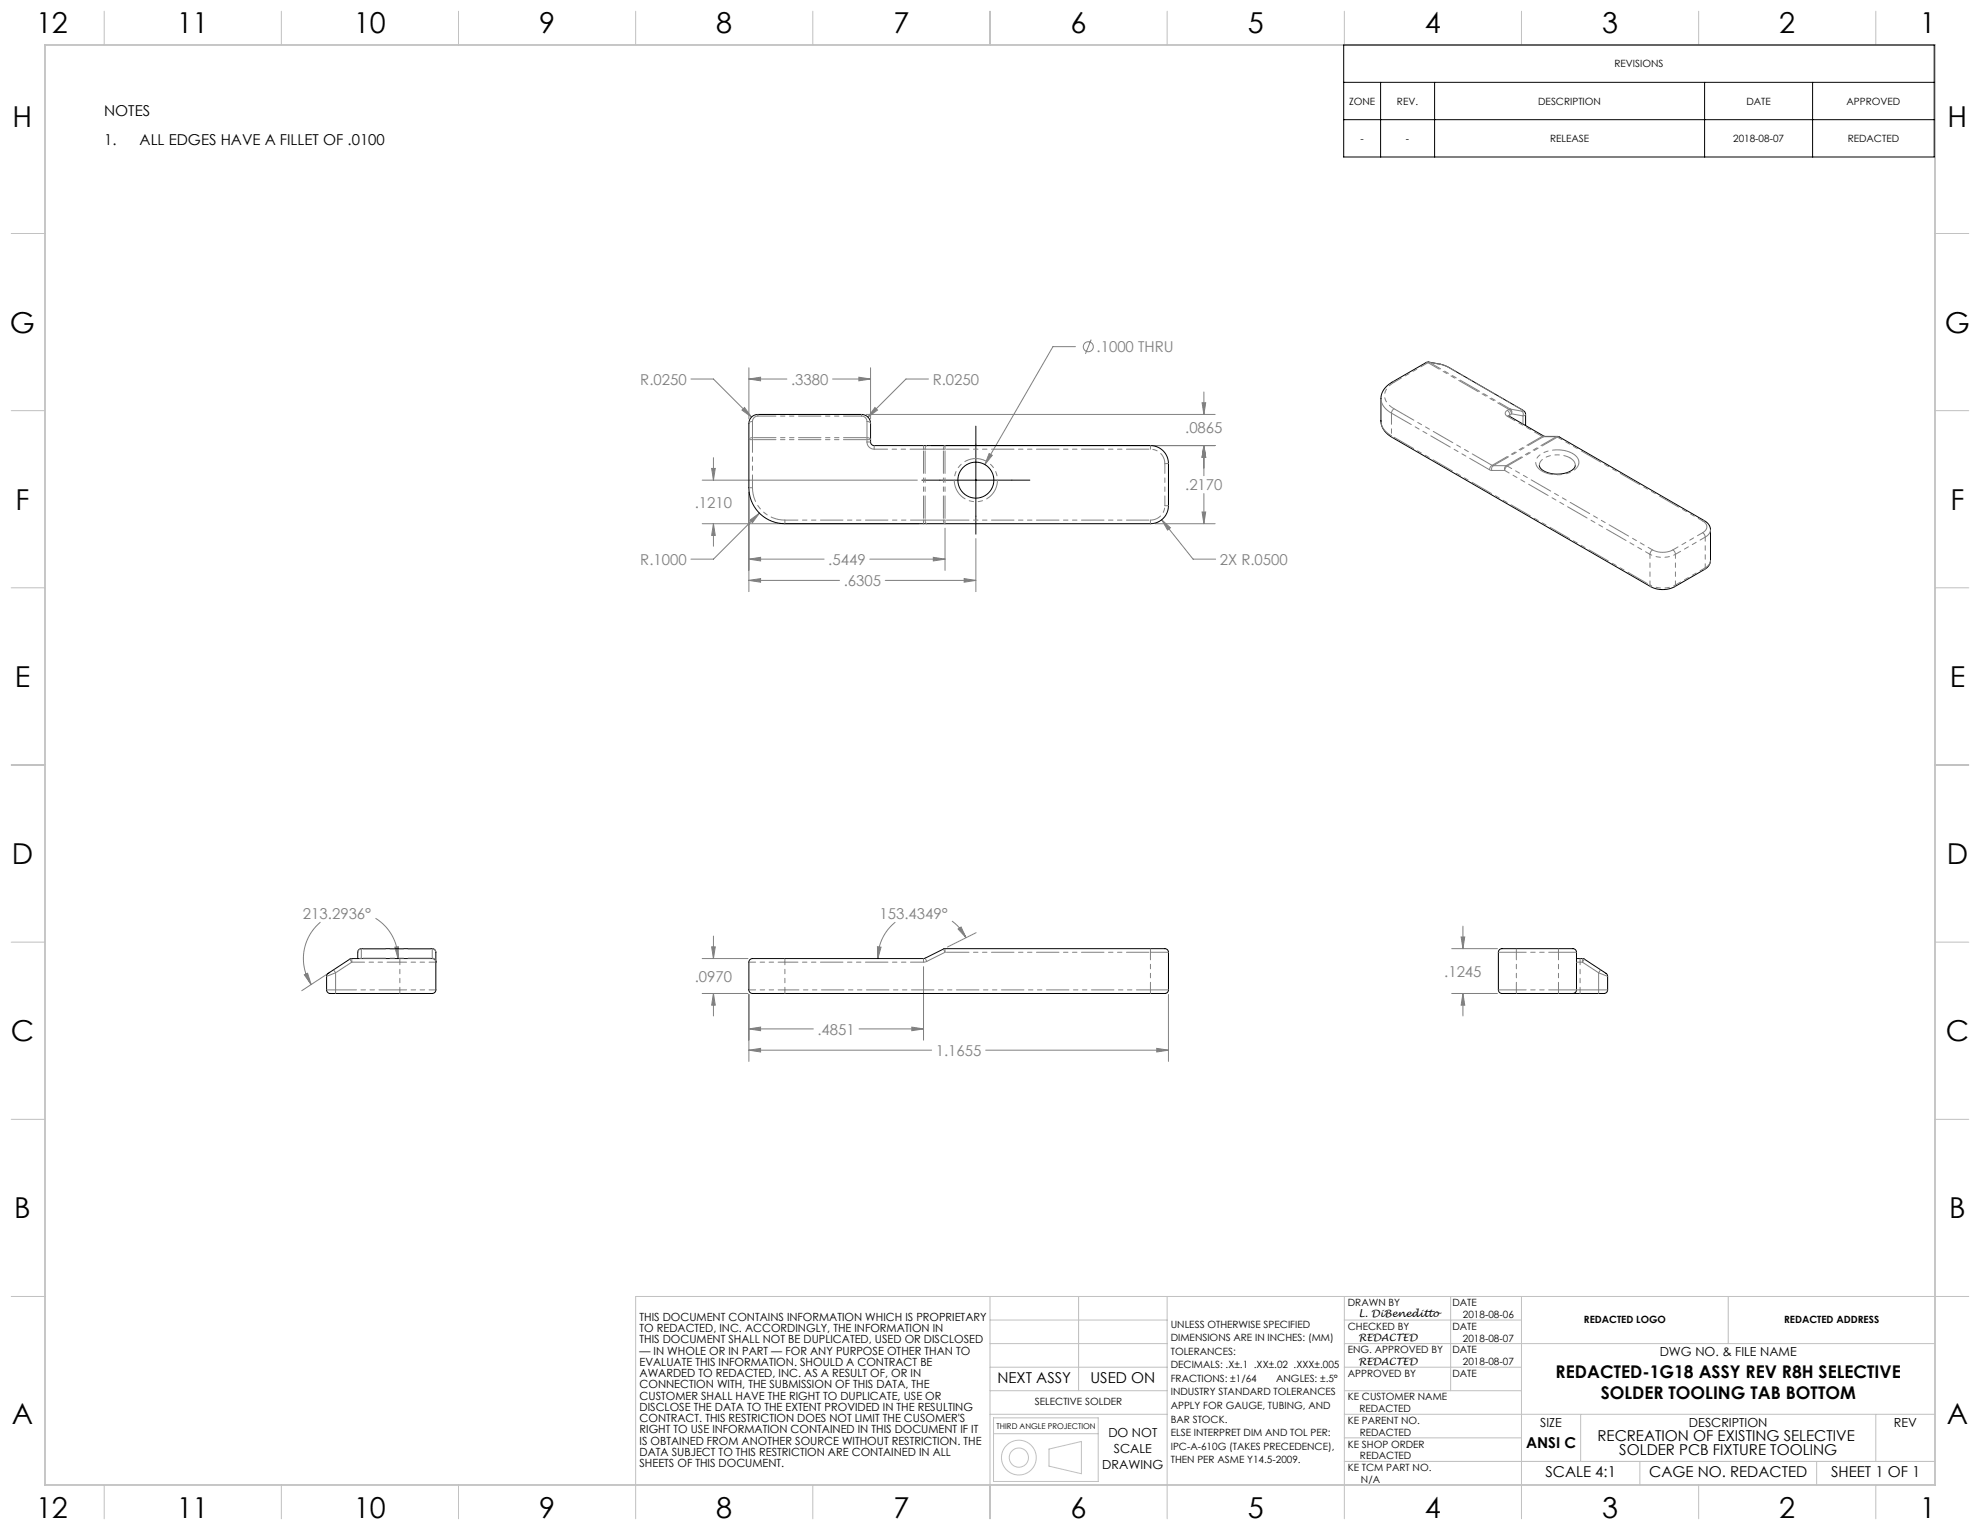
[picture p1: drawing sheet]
<svg xmlns="http://www.w3.org/2000/svg" width="559mm" height="432mm" viewBox="0 0 559 432" stroke-linecap="round" stroke-linejoin="round" font-family="sans-serif">
<g fill="none" stroke="#808080" stroke-width=".28">
<path d="M303.5 97.8h-6.3l-19.2 33.3M308 95.8l-1.7 4.1M195 107h6.4l10.7 10.7M209.4 115.7l.7-.7 2 2.7zM211.4 103.8v14.4M211.4 107h10.7M211.4 107l3.3-.5v1zM235 107h10.7M242.4 106.5l3.3 .5-3.3 .5zM244.4 117h98.5M245.7 103.8v14.4M246.9 115l.7 .7-2.7 2z"/>
<path d="M262 107h-6.3l-10.8 10.7M339.3 113.7h1l-.5 3.3zM339.8 110.6v6.4M198.2 135.5h60.7M200.8 132.2h1.1l-.5 3.3zM201.4 129.2v6.3M211.4 138.9v28.1M262.8 125.8h80.1M279.2 128l.8 .5-2 2.6zM339.8 125.8l.5 3.3h-1zM339.8 125.8v8.5M339.8 139.3v8.5"/>
<path d="M198.2 147.8h61.2M201.4 147.8l.5 3.3h-1.1zM201.4 147.8v6.4M211.4 157.8h21.2M211.4 157.8l3.3-.5v1zM211.6 146.8l2.7-2-1.9 2.7zM214.3 144.8l-12.9 13h-6.4M245.5 157.8h21.2M263.4 157.3l3.3 .5-3.3 .5zM266.7 149.1v11.9M275.4 152v15M326 147.8h16.9"/>
<path d="M327.9 146.7l2.4 2.3-.8 .6zM327.9 146.7l8.8 11.1h6.4M339.3 144.5h1l-.5 3.3zM211.4 163.8h25.5M211.4 163.8l3.3-.5v1zM249.8 163.8h25.6M272.1 163.3l3.3 .5-3.3 .5zM106 259.2a13.4 13.4 0 0 1 6.3 11.3M268.7 259.9l2.2 2.2 1.7 2.5M85.9 275.1l.9-.4 1 3.2zM90.4 260.3a13.4 13.4 0 0 0-2.6 17.6M93.1 274.4l-7.9 5.2"/>
<path d="M111.4 267.3l1-.1-.1 3.3zM198.2 270.5h12.9M200.8 267.2h1.1l-.5 3.3zM201.4 264.2v6.3M247.6 267.2l1 .1-.9 3.2zM252.7 260.3a13.1 13.1 0 0 0-5 10.2M260.6 272.8v20.8M270.4 262.2l.8-.6 1.4 3zM275.5 263.2l-8.1 4.1M409.7 267.7h12.9M412.4 264.4h1l-.5 3.3zM412.9 261.4v6.3"/>
<path d="M198.2 280.4h12.9M201.4 280.4l.5 3.3h-1.1zM201.4 280.4v6.3M211.4 280.6v19M211.4 290.4h18.1M211.4 296.4h51.5M211.4 290.4l3.3-.5v1zM211.4 296.4l3.3-.5v1zM242.4 290.4h18.2M257.3 289.9l3.3 .5-3.3 .5zM278.2 296.4h51.6M326.5 295.9l3.3 .5-3.3 .5z"/>
<path d="M329.8 280.6v19M409.7 280.4h12.9M412.9 280.4l.5 3.3h-1zM412.9 280.4v6.3"/>
<circle cx="307.1" cy="97.9" r="1.41"/>
</g>
<g fill="none" stroke="#c0c0c0" stroke-width=".28">
<path d="M29.4 3.2v9.5M79.4 3.2v9.5M129.4 3.2v9.5M179.4 3.2v9.5M229.4 3.2v9.5M279.4 3.2v9.5M329.4 3.2v9.5M379.4 3.2v9.5M429.4 3.2v9.5M479.4 3.2v9.5M529.4 3.2v9.5M3.2 65.9h9.5"/>
<path d="M546.1 65.9h9.5M3.2 115.9h9.5M546.1 115.9h9.5M3.2 165.9h9.5M546.1 165.9h9.5M3.2 215.9h9.5M546.1 215.9h9.5M3.2 265.9h9.5M546.1 265.9h9.5M3.2 315.9h9.5M546.1 315.9h9.5M3.2 365.9h9.5"/>
<path d="M279.4 365.9v62.7M279.4 379.2h50M279.4 372.5h50M304.4 365.9v26.6M329.4 365.9v62.7M379.4 365.9v62.7M379.4 379.2h166.7M379.4 372.5h50M409.4 365.9v26.6M429.4 365.9v62.7M487.7 365.9v13.3M555.6 365.9h-376.2v62.7"/>
<path d="M279.4 392.5h50M279.4 399.1h50M279.4 385.8h50M379.4 392.5h50M379.4 399.1h166.7M379.4 385.8h50M446.1 399.1v13.4M529.4 399.1v13.4M29.4 419.1v9.5M79.4 419.1v9.5M129.4 419.1v9.5M229.4 419.1v9.5"/>
<path d="M280.4 404.6h29.5M280.4 400.1h29.5v18h-29.5zM296 409l9.2-2.2v9.1l-9.2-2.1zM379.4 405.8h50M379.4 412.5h166.7M462.8 412.5v6.6M479.4 419.1v9.5M512.7 412.5v6.6M529.4 419.1v9.5"/>
<circle cx="287.5" cy="411.4" r="2.71"/>
<circle cx="287.5" cy="411.4" r="4.9"/>
</g>
<path d="M12.7 12.7h533.4v406.4h-533.4z" fill="none" stroke="#c0c0c0" stroke-width=".5"/>
<path d="M379.2 12.7h166.7v31.6h-166.7zM379.2 23.2h166.7M379.2 33.8h166.7M389.6 23.2v21.1M404.9 23.2v21.1M481.1 23.2v21.1M511.6 23.2v21.1M260.2 135.5h30.5M275.4 120.3v30.4" fill="none" stroke="#000" stroke-width=".28"/>
<path d="M270.4 262.2l.8-.6 1.4 3zM247.6 267.2l1 .1-.9 3.2zM257.3 289.9l3.3 .5-3.3 .5zM211.4 290.4l3.3-.5v1zM211.4 296.4l3.3-.5v1zM326.5 295.9l3.3 .5-3.3 .5zM200.8 267.2h1.1l-.5 3.3zM201.4 280.4l.5 3.3h-1.1zM85.9 275.1l.9-.4 1 3.2zM111.4 267.3l1-.1-.1 3.3zM412.4 264.4h1l-.5 3.3zM412.9 280.4l.5 3.3h-1zM279.2 128l-1.2 3.1 2-2.6zM211.4 107l3.3-.5v1zM242.4 106.5l3.3 .5-3.3 .5zM339.3 113.7h1l-.5 3.3zM339.8 125.8l.5 3.3h-1zM339.8 125.8l.5 3.3h-1zM339.3 144.5h1l-.5 3.3zM200.8 132.2h1.1l-.5 3.3zM201.4 147.8l.5 3.3h-1.1zM272.1 163.3l3.3 .5-3.3 .5zM211.4 163.8l3.3-.5v1zM211.6 146.8l.8 .7 1.9-2.7zM327.9 146.7l1.6 2.9 .8-.6zM210.1 115l-.7 .7 2.7 2zM246.9 115l-2 2.7 2.7-2zM263.4 157.3l3.3 .5-3.3 .5zM211.4 157.8l3.3-.5v1z" fill="#808080"/>
<g fill="none" stroke="#000" stroke-width=".28">
<path d="M212.1 117.7l.8-.5 1-.2h29.3a2.54 2.54 0 0 1 2.5 2.5v5.2a1.02 1.02 0 0 0 1 1.1h78a5.1 5.1 0 0 1 5.1 5v11.9a5.1 5.1 0 0 1-5.1 5.1h-103.2a10.2 10.2 0 0 1-10.1-10.2v-18.1l.1-1zM425.8 117.3l10.1 5.9 4.1 .1 41 23.7a3 3 0 0 1 1.7 2.5v8.7a2.96 2.96 0 0 1-1.7 2.5l-8.4 4.9a7.4 7.4 0 0 1-6.7 0l-73-42.1a5.4 5.4 0 0 1-3.2-4.7v-6.3a5.5 5.5 0 0 1 3.2-4.7l9.8-5.6 3.7 .6 2.4 .8 20.8 12.1a1.5 1.5 0 0 1 1 1.2v3.2M434.4 131.3a2.81 2.81 0 0 0 2.5 2.1 7.5 7.5 0 0 0 7.5-1.4l.2-.7M92.4 274.9l6.7-4.4h22.7a1.04 1.04 0 0 1 1.2 1v7.9a1.26 1.26 0 0 1-1.7 1h-28.1a1.02 1.02 0 0 1-1-1v-3.9zM101 270.5v-1.7a1.02 1.02 0 0 1 1-1.1h20a1.02 1.02 0 0 1 1 1.1v2.7M211.6 270.8l.8-.3h48.3l6-2.8h61.9a1.05 1.05 0 0 1 1.2 1.1v10.6a1.3 1.3 0 0 1-1.8 1h-115.5a1.04 1.04 0 0 1-1.1-1v-7.9zM423.2 268l.7-.3h19.8a1.05 1.05 0 0 1 1.2 1.1v10.6a1.3 1.3 0 0 1-1.8 1h-19a1.05 1.05 0 0 1-1.2-1v-10.6zM444.9 270.5l2.1 .1 6.4 4.3 .3 .6v3.9a1.45 1.45 0 0 1-1.9 1h-7.9"/>
<circle cx="275.4" cy="135.5" r="5.1"/>
</g>
<g fill="none" stroke="#808080" stroke-width=".28" stroke-dasharray="6.3 1.3 1.3 1.3 1.3 1.3">
<path d="M212.4 118.9v4.6M212.4 118.9a.9 .9 0 0 0-1 .6M213.9 117.4a1.52 1.52 0 0 0-1.5 1.5M213.9 117v.4M243.2 117v.4M244.7 118.9a1.52 1.52 0 0 0-1.5-1.5M245.7 119.5a.9 .9 0 0 0-1-.6M389.7 118.8a4.9 4.9 0 0 0 3 4.2M392.7 116.6a5.1 5.1 0 0 1-3-4.1M393.4 115.4l-.5 .5-.2 .7M393.4 107.9l-.5-.1M403 102.4l-.5-.1"/>
<path d="M403.4 102.3l-.4 .1M403.4 102.3l-.2-.1M406.6 102.9l-3.2-.6M406.6 102.9l-.2-.1M408.8 103.7l-2.2-.8M408.9 103.7h-.1M425.4 115.8l.5-.3M425.4 115.8a.88 .88 0 0 0-.6 .8 .88 .88 0 0 0 .6 .9M425.8 117.4l.3-.3M425.9 117.4l-.5 .1M426.1 117.1l-.2-.7-.5-.6M426.1 117.1v.4"/>
<path d="M426.3 115.5h-.4M426.3 115.5l3.2 .5M426.6 116.8l-.5 .3M426.6 116.8l-.2-.7-.5-.6M426.6 116.8a1.07 1.07 0 0 0-.3-1.3M429.5 116h.4l-.4-.4M429.6 115.7l-.1-.1M429.8 117.4l-3.2-.6M429.8 117.4a1.07 1.07 0 0 0-.3-1.4M429.8 119.7v-2.3M430.6 116.9l-.2 .3-.6 .2M212.4 123.5v.6"/>
<path d="M212.4 124.1h-1M212.4 123.5a.9 .9 0 0 0-1 .6M212.4 137.6h-1M244.7 123.5v.6M244.7 124.7v-.6M244.7 124.7a2.03 2.03 0 0 0 2 2.1M244.7 123.5v-4.6M245.7 124.1h-1M245.7 124.1a.9 .9 0 0 0-1-.6M245.7 124.7h-1M246.7 125.8v1M260.6 126.8h.5"/>
<path d="M260.6 125.8v1M261.6 125.8l-.4 .3-.1 .7M266.3 126.8l.1-.7 .3-.3M266.3 126.8h.4M266.3 126.8h-5.2M266.7 126.8v-1M324.7 126.8v-1M328.8 130.8h1M392.7 123l.2 .5M420.4 132.6l.6 .2M421 132.8a1.15 1.15 0 0 1 .4-1.4M421.1 131.3l-.5 .6-.2 .7"/>
<path d="M421.1 131.3l.3 .1M421.4 131.4h3.7M424.7 132.8l.2-.7 .5-.6M424.7 132.8h-3.7M425.1 131.4l.3 .1M425.1 131.4a1.15 1.15 0 0 0-.4 1.4M435.2 123.2l.4 .1M435.8 123.1l-.6 .1M435.9 123.2l-.3 .1M439.2 123.3l.3 .1M439.2 123.3h-3.6M439.2 123.3l.3-.1"/>
<path d="M439.5 123.4l.5-.1M444.6 131.3l-.4-1.1-1.1-1M221.5 146.8v1M260.6 146.8h.5M260.6 146.8v1M261.1 146.8h5.2M261.6 147.8l-.4-.3-.1-.7M266.3 146.8h.4M266.3 146.8l.1 .7 .3 .3M266.7 147.8v-1M324.7 147.8v-1M328.8 142.7h1"/>
<path d="M465.7 156.4l.2-.7 .5-.5M466.4 155.2a6.4 6.4 0 0 0 5.7 0M472.1 155.2l.5 .5 .2 .7M480.5 150.3a1.75 1.75 0 0 0 1.2-1.6 1.75 1.75 0 0 0-1.2-1.7M480.5 150.3l.5 .6 .3 .7M480.5 147h.5M482.7 149.5l-.3 1.1-1.1 1M465.7 165.1l.2 .5M472.8 165.1l-.2 .5M481.3 160.3l-.3 .4M481.3 160.3l1.1-1 .3-1.1M92.2 279.4h2.5"/>
<path d="M94.2 273.7l.5 .8M94.7 274.5l-2.5 1M94.7 274.5v4.9M98.7 270.7l.6 .8M99.3 271.5l-4.6 3M99.3 270.5v1M101.5 270.5l.5-.1M102 270.5v-.1M102 267.8a.97 .97 0 0 0-1 1M102 267.8v2.6M102 267.8v-.1M112.8 270.5v1"/>
<path d="M122 270.5v-.1M122 270.4v-2.6M122 267.8a.97 .97 0 0 1 1 1M122 267.8v-.1M123 271.3a.97 .97 0 0 0-1-.9M221.5 270.5v1M221.5 279.4v1M260.6 270.5v1M260.6 271.5l1-.2M261.6 271.3l-.5-.9M266.3 267.8l.4 1M266.7 268.8l-5.1 2.5"/>
<path d="M266.7 268.8v-1.1M324.7 279.4v1M324.7 268.8v-1.1M324.7 279.4h5.1M329.8 268.8h-5.1M422.9 279.4h5.1M428 267.7v1.1M428 279.4v1M428 268.8h-5.1M439.8 279.4h5.1M439.8 279.4v1M439.8 267.7v1.1"/>
<path d="M444.9 268.8h-5.1M444.9 271.5h1M444.9 279.4h1M445.9 271.5v-1M445.9 279.4h5.3M446.6 271.5l.6-.8M446.6 271.5h-.7M446.6 271.5v-1M451.2 279.4h2.5M451.2 279.4v-4.9M451.2 274.5l.5-.8M451.2 274.5l-4.6-3"/>
<path d="M453.7 275.5l-2.5-1M94.7 280.4v-1M112.8 280.4v-1M445.9 280.4v-1M451.2 280.4v-1"/>
</g>
<path d="M112.8 279.4h10.2M123 271.5h-10.2M211.4 279.4h10.1M221.5 271.5h-10.1" fill="none" stroke="#808080" stroke-width=".28" stroke-dasharray="6.3 1.3 1.3 1.3 1.3 1.3" stroke-dashoffset="4.4"/>
<path d="M112.8 279.4v-7.9M221.5 271.5v7.9M445.9 271.5v7.9" fill="none" stroke="#808080" stroke-width=".28" stroke-dasharray="6.3 1.3 1.3 1.3 1.3 1.3" stroke-dashoffset="5.6"/>
<path d="M403.4 102.3l22.9 13.2M425.9 115.5l-22.9-13.1M212.4 124.1v13.5M221.5 146.8h39.1M112.8 271.5h-13.5M260.6 271.5h-39.1" fill="none" stroke="#808080" stroke-width=".28" stroke-dasharray="6.3 1.3 1.3 1.3 1.3 1.3" stroke-dashoffset="2.7"/>
<path d="M324.7 126.8h-58M266.7 146.8h58M324.7 268.8h-58" fill="none" stroke="#808080" stroke-width=".28" stroke-dasharray="6.3 1.3 1.3 1.3 1.3 1.3" stroke-dashoffset="-.4"/>
<path d="M324.7 279.4v-10.6M428 268.8v10.6M439.8 279.4v-10.6" fill="none" stroke="#808080" stroke-width=".28" stroke-dasharray="6.3 1.3 1.3 1.3 1.3 1.3" stroke-dashoffset="4.2"/>
<path d="M221.5 279.4h103.2" fill="none" stroke="#808080" stroke-width=".28" stroke-dasharray="6.3 1.3 1.3 1.3 1.3 1.3" stroke-dashoffset="2.4"/>
<path d="M443.8 128a2.61 2.61 0 0 1 1.8 2.4 2.61 2.61 0 0 1-1.7 2.5 8.9 8.9 0 0 1-9.8-.8 2.55 2.55 0 0 1 1.2-4.2 9.6 9.6 0 0 1 8.5 .1M94.7 279.4h18.1" fill="none" stroke="#808080" stroke-width=".28" stroke-dasharray="6.3 1.3 1.3 1.3 1.3 1.3" stroke-dashoffset=".5"/>
<path d="M261.1 126.8v20M266.7 126.8v20M260.6 146.8v-20M266.3 146.8v-20M102 270.4h20M122 267.8h-20" fill="none" stroke="#808080" stroke-width=".28" stroke-dasharray="6.3 1.3 1.3 1.3 1.3 1.3" stroke-dashoffset="-.5"/>
<path d="M328.8 142.7v-11.9M428 279.4h11.8M439.8 268.8h-11.8" fill="none" stroke="#808080" stroke-width=".28" stroke-dasharray="6.3 1.3 1.3 1.3 1.3 1.3" stroke-dashoffset="3.6"/>
<path d="M392.7 116.6v6.4M328.8 130.8a4.1 4.1 0 0 0-4.1-4M324.7 146.8a4.1 4.1 0 0 0 4.1-4.1" fill="none" stroke="#808080" stroke-width=".28" stroke-dasharray="6.3 1.3 1.3 1.3 1.3 1.3" stroke-dashoffset="3.2"/>
<path d="M275.4 129.4a6.1 6.1 0 0 1 5.4 8.9 6.1 6.1 0 0 1-10.4 .7 6.1 6.1 0 0 1 4.3-9.5l.7-.1" fill="none" stroke="#808080" stroke-width=".28" stroke-dasharray="6.3 1.3 1.3 1.3 1.3 1.3" stroke-dashoffset="3.1"/>
<path d="M212.4 123.5h32.3M244.7 124.1h-32.3" fill="none" stroke="#808080" stroke-width=".28" stroke-dasharray="6.3 1.3 1.3 1.3 1.3 1.3" stroke-dashoffset="-.3"/>
<path d="M260.6 126.8h-13.9" fill="none" stroke="#808080" stroke-width=".28" stroke-dasharray="6.3 1.3 1.3 1.3 1.3 1.3" stroke-dashoffset="2.6"/>
<path d="M212.4 137.6a9.1 9.1 0 0 0 9.1 9.2" fill="none" stroke="#808080" stroke-width=".28" stroke-dasharray="6.3 1.3 1.3 1.3 1.3 1.3" stroke-dashoffset="2.3"/>
<path d="M243.2 117.4h-29.3" fill="none" stroke="#808080" stroke-width=".28" stroke-dasharray="6.3 1.3 1.3 1.3 1.3 1.3" stroke-dashoffset="1.2"/>
<path d="M472.8 156.4a7.9 7.9 0 0 1-7.1 0M465.7 165.1a7.9 7.9 0 0 0 7.1 0" fill="none" stroke="#808080" stroke-width=".28" stroke-dasharray="6.3 1.3 1.3 1.3 1.3 1.3" stroke-dashoffset="5.8"/>
<path d="M472.8 156.4v8.7M465.7 165.1v-8.7M481.3 160.3v-8.7" fill="none" stroke="#808080" stroke-width=".28" stroke-dasharray="6.3 1.3 1.3 1.3 1.3 1.3" stroke-dashoffset="5.2"/>
<path d="M421.1 131.3l14.1-8.1M425.1 131.4l14.1-8.1M435.6 123.3l-14.2 8.1M439.5 123.4l-14.1 8.1" fill="none" stroke="#808080" stroke-width=".28" stroke-dasharray="6.3 1.3 1.3 1.3 1.3 1.3" stroke-dashoffset="1.4"/>
<path d="M425.4 131.5l41 23.7M465.7 156.4l-41-23.6M480.5 147l-41-23.6" fill="none" stroke="#808080" stroke-width=".28" stroke-dasharray="6.3 1.3 1.3 1.3 1.3 1.3" stroke-dashoffset="4.9"/>
<path d="M393.4 107.9a4 4 0 0 0-2.3 5.3l1.2 1.4 1.1 .8M472.1 155.2l8.4-4.9M481.3 151.6l-8.5 4.8M472.8 165.1l8.5-4.8" fill="none" stroke="#808080" stroke-width=".28" stroke-dasharray="6.3 1.3 1.3 1.3 1.3 1.3" stroke-dashoffset="4.7"/>
<path d="M392.7 123l73 42.1" fill="none" stroke="#808080" stroke-width=".28" stroke-dasharray="6.3 1.3 1.3 1.3 1.3 1.3" stroke-dashoffset="-.8"/>
<path d="M393.4 115.4l27.7 15.9M420.4 132.6l-27.7-16" fill="none" stroke="#808080" stroke-width=".28" stroke-dasharray="6.3 1.3 1.3 1.3 1.3 1.3" stroke-dashoffset="-.1"/>
<path d="M443.1 129.2a7.3 7.3 0 0 0-8.3 1l-.4 1.1" fill="none" stroke="#808080" stroke-width=".28" stroke-dasharray="6.3 1.3 1.3 1.3 1.3 1.3" stroke-dashoffset="4.5"/>
<path d="M435.2 123.2l-9.8-5.7" fill="none" stroke="#808080" stroke-width=".28" stroke-dasharray="6.3 1.3 1.3 1.3 1.3 1.3" stroke-dashoffset="3.8"/>
<path d="M403 102.4l-9.6 5.5" fill="none" stroke="#808080" stroke-width=".28" stroke-dasharray="6.3 1.3 1.3 1.3 1.3 1.3" stroke-dashoffset="4"/>
<path d="M429.5 115.6l-20.7-11.9" fill="none" stroke="#808080" stroke-width=".28" stroke-dasharray="6.3 1.3 1.3 1.3 1.3 1.3" stroke-dashoffset="3.9"/>
<g font-size="8.1">
<text x="10.2" y="9.3">12</text>
<text x="49.9" y="9.3">11</text>
<text x="99.9" y="9.3">10</text>
<text x="152.1" y="9.3">9</text>
<text x="202.1" y="9.3">8</text>
<text x="252.1" y="9.3">7</text>
<text x="302.1" y="9.3">6</text>
<text x="352.1" y="9.3">5</text>
<text x="402.1" y="9.3">4</text>
<text x="452.1" y="9.3">3</text>
<text x="502.1" y="9.3">2</text>
<text x="541.8" y="9.3">1</text>
<text x="3.5" y="35.9">H</text>
<text x="549.6" y="35.9">H</text>
<text x="2.8" y="93.9">G</text>
<text x="548.9" y="93.9">G</text>
<text x="4.4" y="143.9">F</text>
<text x="550.5" y="143.9">F</text>
<text x="4.1" y="193.9">E</text>
<text x="550.2" y="193.9">E</text>
<text x="3.3" y="243.9">D</text>
<text x="549.4" y="243.9">D</text>
<text x="3" y="293.9">C</text>
<text x="549.1" y="293.9">C</text>
<text x="4" y="343.9">B</text>
<text x="550.1" y="343.9">B</text>
<text x="3.3" y="401.8">A</text>
<text x="549.4" y="401.8">A</text>
<text x="10.2" y="428.4">12</text>
<text x="49.9" y="428.4">11</text>
<text x="99.9" y="428.4">10</text>
<text x="152.1" y="428.4">9</text>
<text x="202.1" y="428.4">8</text>
<text x="252.1" y="428.4">7</text>
<text x="302.1" y="428.4">6</text>
<text x="352.1" y="428.4">5</text>
<text x="402.1" y="428.4">4</text>
<text x="452.1" y="428.4">3</text>
<text x="502.1" y="428.4">2</text>
<text x="541.8" y="428.4">1</text>
</g>
<g font-size="4.9">
<text x="439" y="388.9">REDACTED-1G18 ASSY REV R8H SELECTIVE</text>
<text x="451.8" y="394.9">SOLDER TOOLING TAB BOTTOM</text>
</g>
<g font-size="4.2">
<text x="29.4" y="32.7">NOTES</text>
<text x="29.4" y="41">1.</text>
<text x="39.4" y="41">ALL EDGES HAVE A FILLET OF .0100</text>
<text x="281.5" y="390.4">NEXT ASSY</text>
<text x="307.8" y="390.4">USED ON</text>
<text x="450.9" y="406.6">RECREATION OF EXISTING SELECTIVE</text>
<text x="430.7" y="408.7">ANSI C</text>
<text x="457" y="410.7">SOLDER PCB FIXTURE TOOLING</text>
<text x="436.1" y="417">SCALE 4:1</text>
<text x="465.4" y="417">CAGE NO. REDACTED</text>
<text x="516.8" y="417">SHEET 1 OF 1</text>
</g>
<g font-size="4.2" fill="#808080">
<text x="309.5" y="99.4">.1000 THRU</text>
<text x="180.7" y="108.6">R.0250</text>
<text x="223.2" y="108.6">.3380</text>
<text x="263.2" y="108.6">R.0250</text>
<text x="334.5" y="122.3">.0865</text>
<text x="196.1" y="143.3">.1210</text>
<text x="334.5" y="138.4">.2170</text>
<text x="180.7" y="159.4">R.1000</text>
<text x="233.8" y="159.4">.5449</text>
<text x="344.2" y="159.4">2X R.0500</text>
<text x="238.1" y="165.4">.6305</text>
<text x="85.5" y="259.3">213.2936°</text>
<text x="248.2" y="259.3">153.4349°</text>
<text x="407.6" y="275.7">.1245</text>
<text x="196.1" y="277.1">.0970</text>
<text x="230.7" y="292">.4851</text>
<text x="264.1" y="298">1.1655</text>
</g>
<g font-size="3.5">
<text x="468.4" y="382.7">DWG NO. &amp; FILE NAME</text>
<text x="312.8" y="405.6">DO NOT</text>
<text x="434.7" y="402.6">SIZE</text>
<text x="476.7" y="402.6">DESCRIPTION</text>
<text x="534.5" y="402.6">REV</text>
<text x="314.3" y="410.2">SCALE</text>
<text x="311.1" y="414.7">DRAWING</text>
</g>
<g font-size="3.2">
<text x="180.5" y="372.8">THIS DOCUMENT CONTAINS INFORMATION WHICH IS PROPRIETARY</text>
<text x="180.5" y="376">TO REDACTED, INC. ACCORDINGLY, THE INFORMATION IN</text>
<text x="180.5" y="379.1">THIS DOCUMENT SHALL NOT BE DUPLICATED, USED OR DISCLOSED</text>
<text x="180.5" y="382.3">— IN WHOLE OR IN PART — FOR ANY PURPOSE OTHER THAN TO</text>
<text x="180.5" y="385.5">EVALUATE THIS INFORMATION. SHOULD A CONTRACT BE</text>
<text x="180.5" y="388.7">AWARDED TO REDACTED, INC. AS A RESULT OF, OR IN</text>
<text x="180.5" y="391.8">CONNECTION WITH, THE SUBMISSION OF THIS DATA, THE</text>
<text x="180.5" y="395">CUSTOMER SHALL HAVE THE RIGHT TO DUPLICATE, USE OR</text>
<text x="180.5" y="398.2">DISCLOSE THE DATA TO THE EXTENT PROVIDED IN THE RESULTING</text>
<text x="180.5" y="401.4">CONTRACT. THIS RESTRICTION DOES NOT LIMIT THE CUSOMER'S</text>
<text x="180.5" y="404.5">RIGHT TO USE INFORMATION CONTAINED IN THIS DOCUMENT IF IT</text>
<text x="180.5" y="407.7">IS OBTAINED FROM ANOTHER SOURCE WITHOUT RESTRICTION. THE</text>
<text x="180.5" y="410.9">DATA SUBJECT TO THIS RESTRICTION ARE CONTAINED IN ALL</text>
<text x="180.5" y="414.1">SHEETS OF THIS DOCUMENT.</text>
</g>
<g font-size="2.8">
<text x="455.6" y="19">REVISIONS</text>
<text x="380.7" y="29.6">ZONE</text>
<text x="394.3" y="29.6">REV.</text>
<text x="434.1" y="29.6">DESCRIPTION</text>
<text x="492.9" y="29.6">DATE</text>
<text x="521.1" y="29.6">APPROVED</text>
<text x="384" y="40.1">-</text>
<text x="396.8" y="40.1">-</text>
<text x="437.5" y="40.1">RELEASE</text>
<text x="489.1" y="40.1">2018-08-07</text>
<text x="521.5" y="40.1">REDACTED</text>
<text x="380.4" y="368.6">DRAWN BY</text>
<text x="383.4" y="371.6">L. DiBeneditto</text>
<text x="409.9" y="368.6">DATE</text>
<text x="412.9" y="371.9">2018-08-06</text>
<text x="330.4" y="374.7">UNLESS OTHERWISE SPECIFIED</text>
<text x="380.4" y="375.3">CHECKED BY</text>
<text x="409.9" y="375.3">DATE</text>
<text x="447" y="373.4">REDACTED LOGO</text>
<text x="503.5" y="373.4">REDACTED ADDRESS</text>
<text x="330.4" y="378.5">DIMENSIONS ARE IN INCHES: (MM)</text>
<text x="330.4" y="382.4">TOLERANCES:</text>
<text x="380.4" y="381.9">ENG. APPROVED BY</text>
<text x="383.4" y="378.5">REDACTED</text>
<text x="409.9" y="381.9">DATE</text>
<text x="412.9" y="378.6">2018-08-07</text>
<text x="330.4" y="386.2">DECIMALS: .X±.1 .XX±.02 .XXX±.005</text>
<text x="380.4" y="388.6">APPROVED BY</text>
<text x="383.4" y="385.1">REDACTED</text>
<text x="409.9" y="388.6">DATE</text>
<text x="412.9" y="385.3">2018-08-07</text>
<text x="330.4" y="390">FRACTIONS: ±1/64</text>
<text x="330.4" y="393.8">INDUSTRY STANDARD TOLERANCES</text>
<text x="360.2" y="390">ANGLES: ±.5°</text>
<text x="380.4" y="395.2">KE CUSTOMER NAME</text>
<text x="292.1" y="396.6">SELECTIVE SOLDER</text>
<text x="330.4" y="397.6">APPLY FOR GAUGE, TUBING, AND</text>
<text x="330.4" y="401.5">BAR STOCK.</text>
<text x="380.4" y="401.9">KE PARENT NO.</text>
<text x="383.6" y="398.5">REDACTED</text>
<text x="330.4" y="405.3">ELSE INTERPRET DIM AND TOL PER:</text>
<text x="383.7" y="405.2">REDACTED</text>
<text x="330.4" y="409.1">IPC-A-610G (TAKES PRECEDENCE),</text>
<text x="330.4" y="412.9">THEN PER ASME Y14.5-2009.</text>
<text x="380.4" y="408.5">KE SHOP ORDER</text>
<text x="383.8" y="411.9">REDACTED</text>
<text x="380.4" y="415.2">KE TCM PART NO.</text>
<text x="384.1" y="418.4">N/A</text>
</g>
<text font-size="2.2" x="281.3" y="403.3">THIRD ANGLE PROJECTION</text>
</svg>
